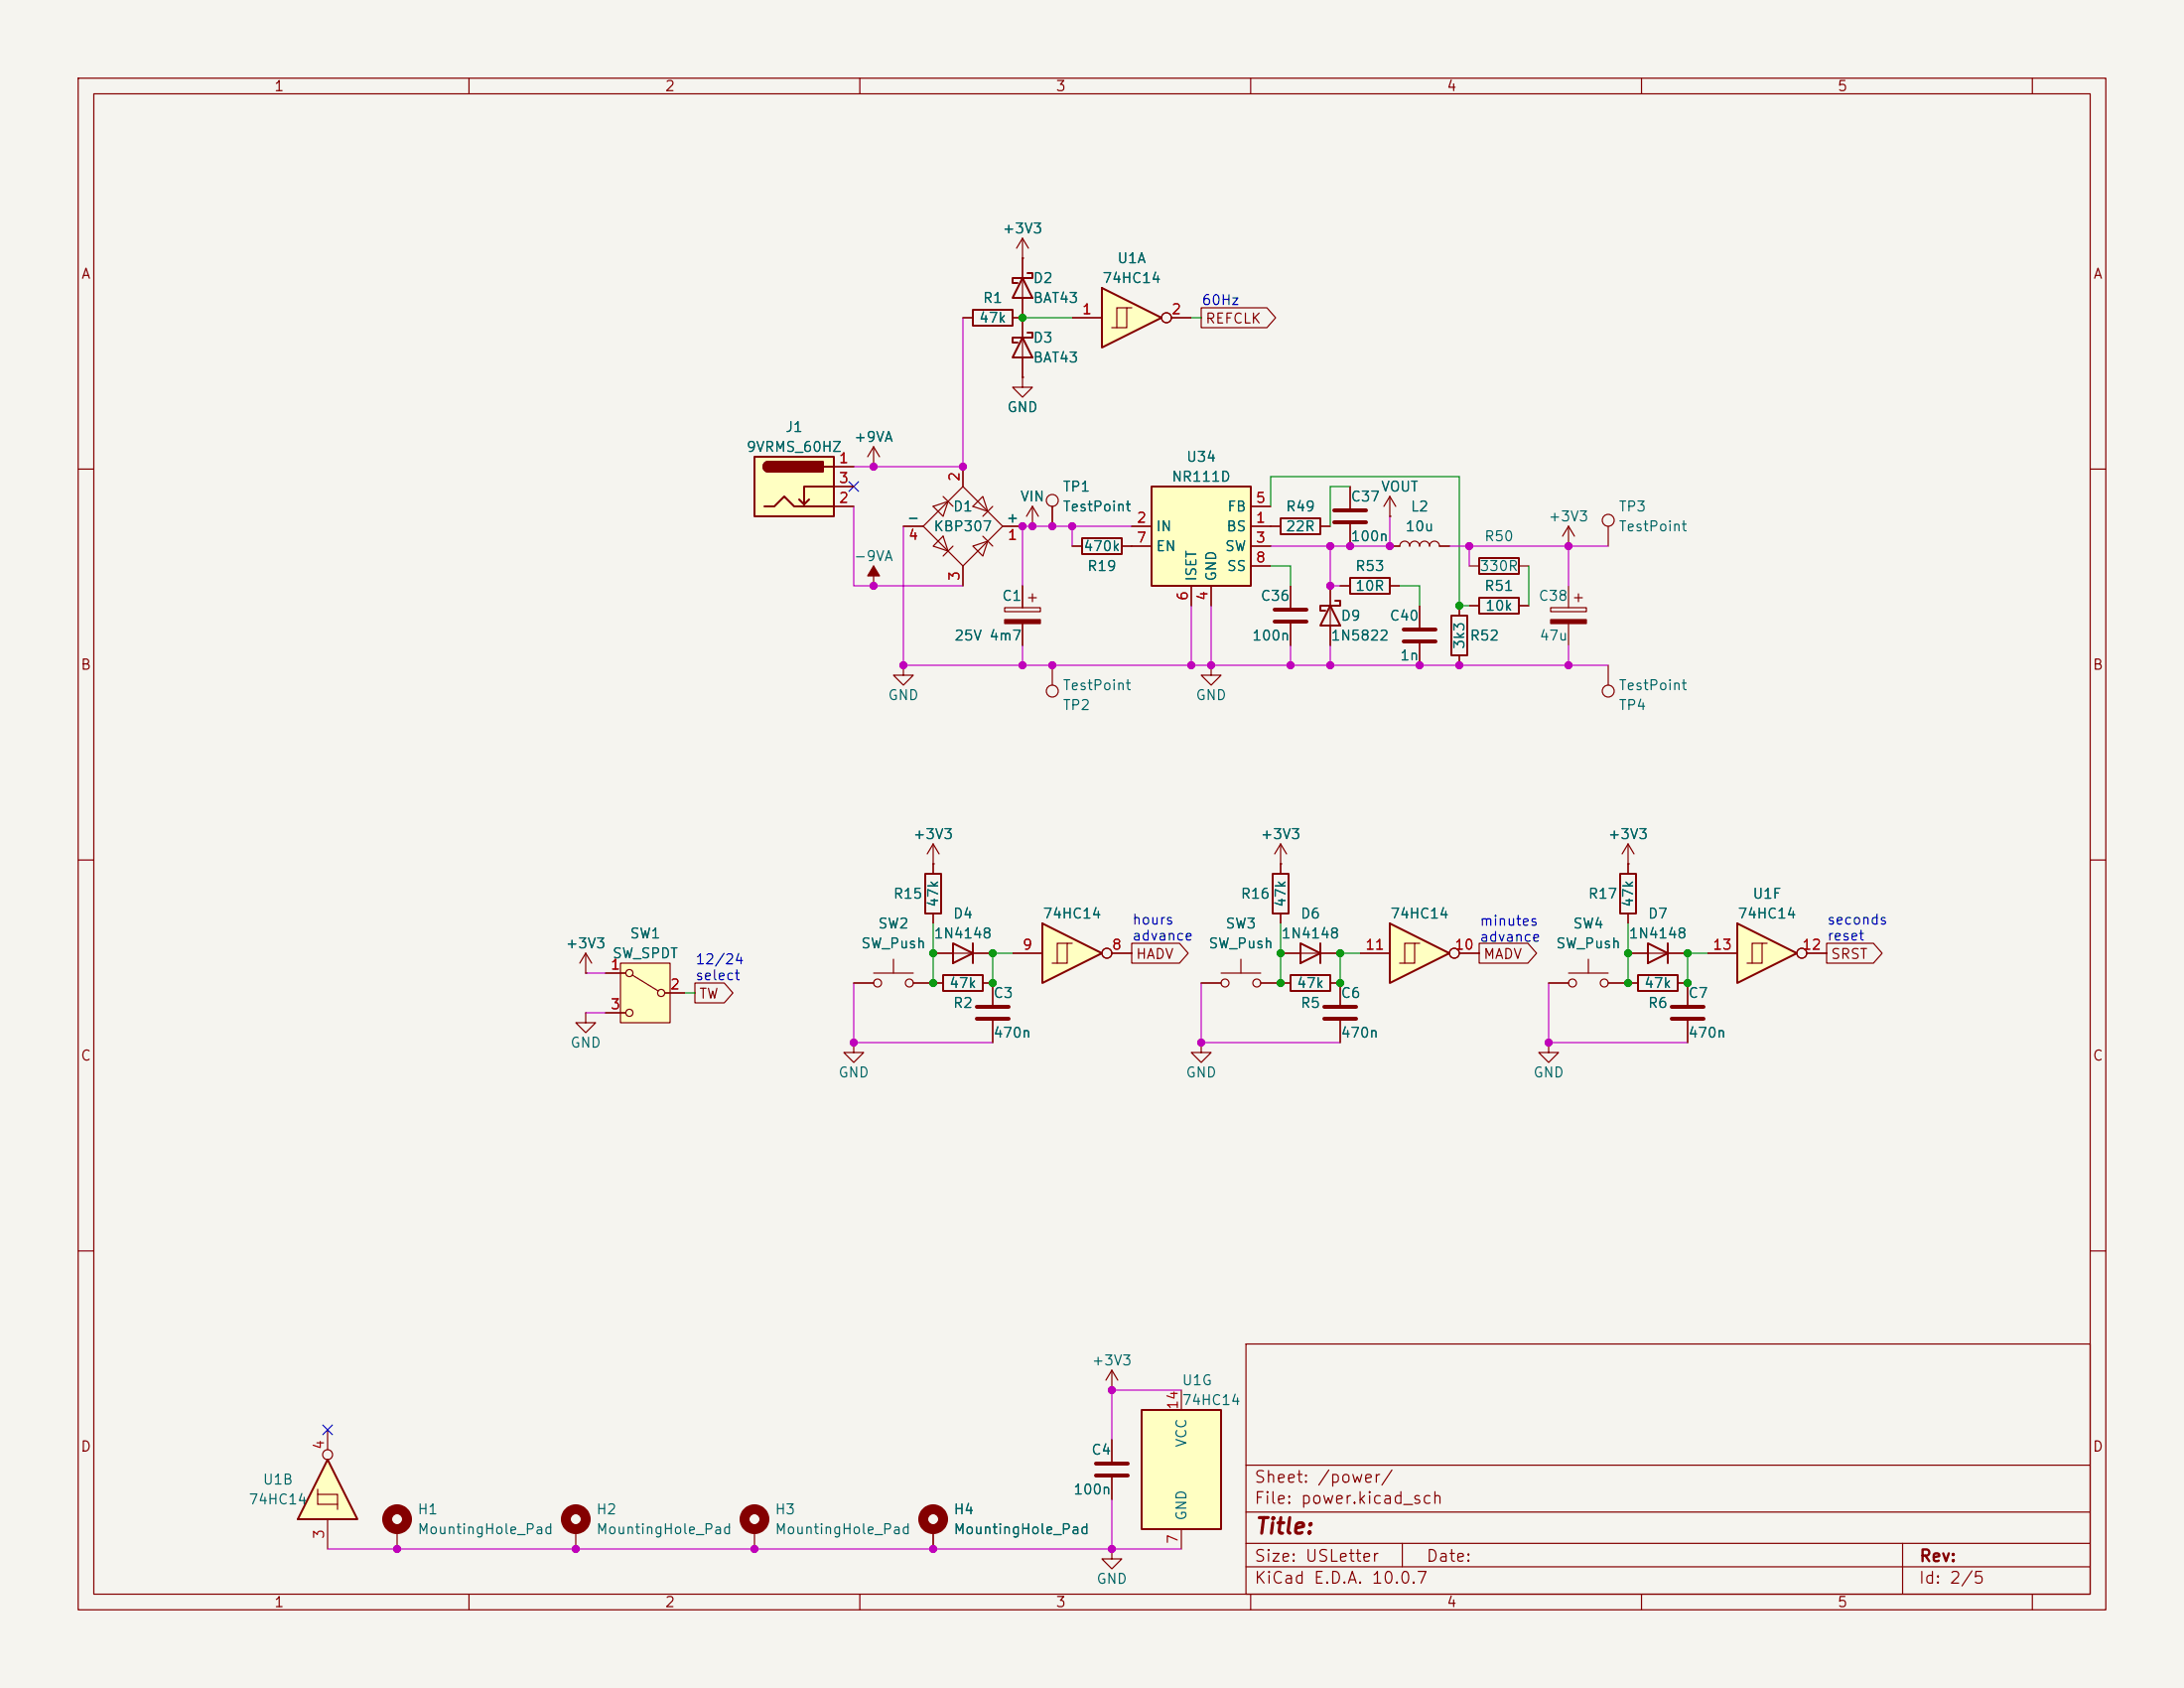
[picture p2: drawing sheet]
<svg xmlns="http://www.w3.org/2000/svg" width="279mm" height="216mm" viewBox="0 0 279 216" stroke-linecap="round" stroke-linejoin="round" font-family="sans-serif">
<path d="M0 0h279.4v215.9h-279.4z" fill="#f5f4ef" stroke="#f5f4ef" stroke-width=".13"/>
<g fill="none" stroke="#840000" stroke-width=".15">
<path d="M10 10h259.4v195.9h-259.4zM12 12h255.4v191.9h-255.4zM60 10v2M110 10v2M160 10v2M210 10v2M260 10v2M111.8 59.7h.1M111.8 57.2l-.8 1.2M111.8 57.2l.7 1.2M111.8 57.2v2.5M123.2 59.7v2.5"/>
<path d="M10 60h2M111.8 74.9h.1M111.8 72.4v2.5M115.6 67.3h2.5M119.4 64.8l1.9-.7-.7 1.9zM120.6 68.6l.7 1.9-1.9-.6zM120.6 63.5l1.3 1.3M121.9 69.9l-1.3 1.2M123.2 62.2l5.1 5.1-5.1 5.1-5.1-5.1zM123.2 72.4v2.5M124.5 69.9l1.9-.7-.7 1.9zM125.7 63.5l.7 1.9-1.9-.6z"/>
<path d="M125.7 68.6l1.3 1.3M127 64.8l-1.3 1.2M128.3 67.3h2.5M137.2 69.9h1.2M143.5 69.9h1.3M162.6 67.3h1.2M168.9 67.3h1.3M267.4 60h2M134.6 85.1v2.5M10 110h2M267.4 110h2M10 160h2"/>
<path d="M159.4 171.9h108v32h-108zM267.4 160h2M159.4 197.4h108M159.4 193.4h108M159.4 187.4h108M179.4 197.4v3M243.4 197.4v6.5M60 203.9v2M110 203.9v2M159.4 200.4h108M160 203.9v2M210 203.9v2"/>
<path d="M260 203.9v2"/>
<circle cx="134.6" cy="88.4" r=".76"/>
</g>
<path d="M138.4 68.8h5.1v2.1h-5.1zM163.8 66.3h5.1v2h-5.1z" fill="none" stroke="#840000" stroke-width=".25"/>
<path d="M111.8 72.4l.7 1.3h-1.5z" fill="#840000" stroke="#840000" stroke-width=".15"/>
<path d="M96.5 58.4h10.2v7.6h-10.2z" fill="#ffffc2"/>
<path d="M96.5 58.4h10.2v7.6h-10.2zM98.3 59.1a.64 .64 0 0 0-.6 .6 .64 .64 0 0 0 .6 .6M105.4 59.7h1.3M97.8 64.8h1.3l1.2-1.3 1.3 1.3h5.1M103.5 63.9l-.6 .6M106.7 62.2h-3.8v2.3l-.7-.6" fill="none" stroke="#840000" stroke-width=".25"/>
<g fill="#840000" stroke="#840000" stroke-width=".25">
<path d="M97.8 59.2l.5-.1v1.2a.63 .63 0 0 1-.6-.4 .63 .63 0 0 1 .1-.7z"/>
<path d="M98.3 59.1h7v1.2h-7z"/>
</g>
<g fill="none" stroke="#840000" stroke-width=".15">
<path d="M106.7 59.7h2.5M106.7 64.8h2.5M106.7 62.2h2.5M132.1 67.3h.1M132.1 64.8l-.8 1.2M132.1 64.8l.7 1.2M132.1 64.8v2.5M134.6 64.8v2.5M165.1 74.9v2.8M165.1 79.8v2.8M154.9 85.1v1.3h1.3l-1.3 1.2-1.2-1.2h1.2M154.9 85.1h.1"/>
<circle cx="134.6" cy="64" r=".76"/>
</g>
<path d="M163.1 78h4M163.1 79.5h4" fill="none" stroke="#840000" stroke-width=".51"/>
<path d="M147.3 62.2h12.7v12.7h-12.7z" fill="#ffffc2"/>
<path d="M124.5 39.6h5v2.1h-5zM130.8 43.2l1.3 2.5h-2.6zM131.4 42.5h.7v.7h-2.6v.6h.7M147.3 62.2h12.7v12.7h-12.7zM170.2 77.5l1.2 2.5h-2.5zM170.8 76.8h.6v.7h-2.5v.6h.6M172.7 73.9h5.1v2h-5.1z" fill="none" stroke="#840000" stroke-width=".25"/>
<g fill="none" stroke="#840000" stroke-width=".15">
<path d="M123.2 40.6h1.3M129.5 40.6h1.3v7.7M130.8 48.3v1.2h1.3l-1.3 1.3-1.3-1.3h1.3M130.8 48.3h.1M144.8 67.3h2.5M144.8 69.9h2.5M152.4 74.9v2.6M154.9 74.9v2.6M160 67.3h2.6M160 69.9h2.6M160 64.8h2.6M160 72.4h2.6"/>
<path d="M170.2 74.9v7.7M171.4 74.9h1.3M172.7 62.2v2.8M172.7 67.1v2.8M177.8 69.9h1.3a.64 .64 0 0 1 .6-.7 .64 .64 0 0 1 .6 .7 .64 .64 0 0 1 .7-.7 .64 .64 0 0 1 .6 .7 .64 .64 0 0 1 .6-.7 .64 .64 0 0 1 .7 .7 .64 .64 0 0 1 .6-.7 .64 .64 0 0 1 .6 .7h1.3M177.8 74.9h1.3M181.6 77.5v2.8M181.6 82.3v2.8M74.9 129.5v1.3h1.3l-1.3 1.3-1.2-1.3h1.2M74.9 129.5h.1M142.2 177.8h.1M142.2 175.3l-.7 1.2"/>
<path d="M142.2 175.3l.8 1.2M142.2 175.3v2.5M142.2 198.1v1.3h1.3l-1.3 1.3-1.2-1.3h1.2M142.2 198.1h.1"/>
</g>
<path d="M170.7 65.3h4.1M170.7 66.8h4.1M179.6 80.5h4M179.6 82h4" fill="none" stroke="#840000" stroke-width=".51"/>
<path d="M79.4 123.2h6.3v7.6h-6.3z" fill="#ffffc2"/>
<g fill="none" stroke="#840000" stroke-width=".15">
<path d="M128.5 77.7h4.6v.5h-4.6zM130.8 74.9v2.8M130.8 79.8v2.8M131.6 76.5h1M132.1 75.9v1.1M177.8 66h.1M177.8 63.5l-.8 1.3M177.8 63.5l.8 1.3M177.8 63.5v2.5M74.9 124.5h.1M74.9 121.9l-.7 1.3M74.9 121.9l.8 1.3"/>
<path d="M74.9 121.9v2.6M77.5 124.5h2.5M77.5 129.5h2.5M79.4 123.2h6.3v7.6h-6.3zM80.9 124.7l3.3 2M85.1 127h2.5M153.7 133.4v1.2h1.2l-1.2 1.3-1.3-1.3h1.3M153.7 133.4h.1M73.7 195.6v2.5M96.5 195.6v2.5M119.4 195.6v2.5M142.2 184.2v2.7"/>
<path d="M142.2 189v2.8"/>
<circle cx="80.5" cy="124.5" r=".46"/>
<circle cx="80.5" cy="129.5" r=".46"/>
<circle cx="84.6" cy="127" r=".46"/>
</g>
<g fill="none" stroke="#840000" stroke-width="1.3">
<circle cx="73.7" cy="194.3" r="1.27"/>
<circle cx="96.5" cy="194.3" r="1.27"/>
<circle cx="119.4" cy="194.3" r="1.27"/>
</g>
<path d="M140.2 187.2h4.1M140.2 188.7h4.1" fill="none" stroke="#840000" stroke-width=".51"/>
<path d="M128.5 79.2h4.6v.6h-4.6z" fill="#840000" stroke="#840000" stroke-width=".15"/>
<path d="M146 180.3h10.2v15.3h-10.2z" fill="#ffffc2"/>
<path d="M118.4 111.8h2v5h-2zM146 180.3h10.2v15.3h-10.2z" fill="none" stroke="#840000" stroke-width=".25"/>
<g fill="none" stroke="#840000" stroke-width=".15">
<path d="M115.6 85.1v1.3h1.2l-1.2 1.2-1.3-1.2h1.3M115.6 85.1h.1M119.4 110.5h.1M119.4 108v3.8M119.4 116.8v1.3M119.4 108l-.8 1.2M119.4 108l.7 1.2M109.2 133.4v1.2h1.3l-1.3 1.3-1.3-1.3h1.3M109.2 133.4h.1M109.2 125.7h2.6M111.8 124.5h5M114.3 122.7v1.8"/>
<path d="M116.8 125.7h2.6M151.1 177.8v2.5M50.8 195.6v2.5M151.1 195.6v2.5"/>
<circle cx="112.3" cy="125.7" r=".51"/>
<circle cx="116.3" cy="125.7" r=".51"/>
</g>
<circle cx="50.8" cy="194.3" r="1.27" fill="none" stroke="#840000" stroke-width="1.3"/>
<path d="M41.9 186.7l3.8 7.6h-7.6z" fill="#ffffc2"/>
<path d="M189.2 71.4h5.1v2h-5.1zM207.3 111.8h2v5h-2zM166.4 120.7l2.5 1.2-2.5 1.3zM168.9 120.7v2.5M210.8 120.7l2.6 1.2-2.6 1.3zM213.4 120.7v2.5M41.9 186.7l3.8 7.6h-7.6z" fill="none" stroke="#840000" stroke-width=".25"/>
<g fill="none" stroke="#840000" stroke-width=".15">
<path d="M188 72.4h1.2M194.3 72.4h1.3M200.7 69.9h.1M200.7 67.3l-.8 1.3M200.7 67.3l.7 1.3M200.7 67.3v2.6M205.7 67.3v2.6M205.7 85.1v2.5M208.3 110.5h.1M208.3 108l-.8 1.2M208.3 108l.7 1.2M208.3 108v3.8"/>
<path d="M208.3 116.8v1.3M163.8 121.9h7.6M208.3 121.9h7.6M40.6 190.5v.6h2.6v1.9M40.6 191.1v1.3h2.6M41.9 182.9v2.5M41.9 194.3v3.8"/>
<circle cx="205.7" cy="66.5" r=".76"/>
<circle cx="205.7" cy="88.4" r=".76"/>
<circle cx="41.9" cy="186.1" r=".63"/>
</g>
<path d="M141 36.8l7.6 3.8-7.6 3.9z" fill="#ffffc2"/>
<path d="M141 36.8l7.6 3.8-7.6 3.9zM189.2 76.5h5.1v2h-5.1zM162.8 111.8h2v5h-2z" fill="none" stroke="#840000" stroke-width=".25"/>
<g fill="none" stroke="#840000" stroke-width=".15">
<path d="M144.1 39.4h-1.2v2.5M144.8 39.4h-.7v2.5h-1.9M137.2 40.6h3.8M149.9 40.6h2.5M188 77.5h1.2M194.3 77.5h1.3M198.4 77.7h4.5v.5h-4.5zM200.7 74.9v2.8M200.7 79.8v2.8M201.4 76.5h1M201.9 75.9v1.1M163.8 110.5v1.3"/>
<path d="M163.8 116.8v1.3M171.4 125.7v2.8M171.4 130.6v2.8"/>
<circle cx="149.2" cy="40.6" r=".63"/>
</g>
<path d="M198.4 79.2h4.5v.6h-4.5z" fill="#840000" stroke="#840000" stroke-width=".15"/>
<path d="M169.4 128.8h4.1M169.4 130.3h4.1" fill="none" stroke="#840000" stroke-width=".51"/>
<path d="M177.8 118.1l7.6 3.8-7.6 3.8z" fill="#ffffc2"/>
<path d="M130.8 35.6l1.3 2.5h-2.6zM131.4 34.9h.7v.7h-2.6v.6h.7M185.7 78.7h2v5.1h-2zM177.8 118.1l7.6 3.8-7.6 3.8zM121.9 120.7l2.6 1.2-2.6 1.3zM124.5 120.7v2.5M165.1 124.7h5.1v2h-5.1zM209.5 124.7h5.1v2h-5.1z" fill="none" stroke="#840000" stroke-width=".25"/>
<g fill="none" stroke="#840000" stroke-width=".15">
<path d="M130.8 33h.1M130.8 30.5l-.8 1.3M130.8 30.5l.8 1.3M130.8 30.5v10.1M186.7 77.5v1.2M186.7 83.8v1.3M163.8 110.5h.1M163.8 108l-.7 1.2M163.8 108l.8 1.2M163.8 108v2.5M119.4 121.9h7.6M127 125.7v2.8"/>
<path d="M127 130.6v2.8M153.7 125.7h2.5M156.2 124.5h5.1M158.7 122.7v1.8M161.3 125.7h3.8M170.2 125.7h1.2M174 121.9h3.8M181 120.7h-1.3v2.5M181.6 120.7h-.6v2.5h-1.9M186.7 121.9h2.5M198.1 133.4v1.2h1.3l-1.3 1.3-1.3-1.3h1.3M198.1 133.4h.1"/>
<path d="M198.1 125.7h2.6M200.7 124.5h5M203.2 122.7v1.8M205.7 125.7h3.8M214.6 125.7h1.3v2.8M215.9 130.6v2.8"/>
<circle cx="156.7" cy="125.7" r=".51"/>
<circle cx="160.8" cy="125.7" r=".51"/>
<circle cx="186.1" cy="121.9" r=".63"/>
<circle cx="201.2" cy="125.7" r=".51"/>
<circle cx="205.2" cy="125.7" r=".51"/>
</g>
<path d="M125 128.8h4M125 130.3h4M213.9 128.8h4M213.9 130.3h4" fill="none" stroke="#840000" stroke-width=".51"/>
<path d="M133.3 118.1l7.7 3.8-7.7 3.8z" fill="#ffffc2"/>
<path d="M133.3 118.1l7.7 3.8-7.7 3.8zM120.6 124.7h5.1v2h-5.1z" fill="none" stroke="#840000" stroke-width=".25"/>
<g fill="none" stroke="#840000" stroke-width=".15">
<path d="M119.4 125.7h1.2M125.7 125.7h1.3M129.5 121.9h3.8M136.5 120.7h-1.2v2.5M137.2 120.7h-.7v2.5h-1.9M142.2 121.9h2.6"/>
<circle cx="141.6" cy="121.9" r=".63"/>
</g>
<path d="M222.2 118.1l7.7 3.8-7.7 3.8z" fill="#ffffc2"/>
<path d="M222.2 118.1l7.7 3.8-7.7 3.8z" fill="none" stroke="#840000" stroke-width=".25"/>
<g fill="none" stroke="#840000" stroke-width=".15">
<path d="M130.8 33h.1M130.8 33v2.6M130.8 38.1v5.1M153.7 39.4h8.4l1.1 1.2-1.1 1.3h-8.4zM106.7 59.7h2.5M111.8 59.7h.1M123.2 59.7v2.5M123.2 40.6h1.3M129.5 40.6h1.3M130.8 48.3h.1M130.8 45.7v2.6M137.2 40.6h3.8"/>
<path d="M149.9 40.6h2.5M106.7 64.8h2.5M106.7 62.2h2.5M115.6 67.3h2.5M123.2 72.4v2.5M128.3 67.3h2.5M130.8 74.9v2.8M130.8 79.8v2.8M132.1 67.3h.1M134.6 64.8v2.5M137.2 69.9h1.2M143.5 69.9h3.8"/>
<path d="M144.8 67.3h2.5M152.4 74.9v2.6M154.9 74.9v2.6M160 69.9h2.6M160 67.3h3.8M160 64.8h2.6M160 72.4h2.6M165.1 74.9v2.8M165.1 79.8v2.8M168.9 67.3h1.3M170.2 74.9v2.6M171.4 74.9h1.3"/>
<path d="M172.7 62.2v2.8M172.7 67.1v2.8M177.8 66h.1M177.8 69.9h1.3M177.8 74.9h1.3M181.6 77.5v2.8M184.1 69.9h1.3M186.7 77.5v1.2M188 77.5h1.2M194.3 77.5h1.3M170.2 80v2.6M181.6 82.3v2.8"/>
<path d="M186.7 83.8v1.3M119.4 110.5h.1M119.4 110.5v1.3M119.4 116.8v1.3M163.8 110.5h.1M163.8 110.5v1.3M163.8 116.8v1.3M208.3 110.5h.1M208.3 110.5v1.3M208.3 116.8v1.3M74.9 124.5h.1M77.5 124.5h2.5"/>
<path d="M77.5 129.5h2.5M85.1 127h2.5M88.9 125.7h3.8l1.1 1.3-1.1 1.3h-3.8zM109.2 125.7h2.6M116.8 125.7h3.8M119.4 121.9h2.5M124.5 121.9h2.5M125.7 125.7h1.3v2.8M127 130.6v2.8M129.5 121.9h3.8M142.2 121.9h2.6M144.8 120.6h6.1l1.1 1.3-1.1 1.3h-6.1z"/>
<path d="M153.7 125.7h2.5M161.3 125.7h3.8M163.8 121.9h2.6M168.9 121.9h2.5M170.2 125.7h1.2v2.8M171.4 130.6v2.8M174 121.9h3.8M186.7 121.9h2.5M189.2 120.6h6.3l1.1 1.3-1.1 1.3h-6.3zM198.1 125.7h2.6M205.7 125.7h3.8M208.3 121.9h2.5"/>
<path d="M213.4 121.9h2.5M214.6 125.7h1.3v2.8M215.9 130.6v2.8M218.4 121.9h3.8M225.4 120.7h-1.2v2.5M226.1 120.7h-.7v2.5h-1.9M231.1 121.9h2.6M233.7 120.6h6l1.1 1.3-1.1 1.3h-6zM119.4 195.6v2.5M142.2 184.2v2.7M142.2 189v2.8"/>
<circle cx="149.2" cy="40.6" r=".63"/>
<circle cx="141.6" cy="121.9" r=".63"/>
<circle cx="186.1" cy="121.9" r=".63"/>
<circle cx="230.5" cy="121.9" r=".63"/>
</g>
<g fill="none" stroke="#009600" stroke-width=".15">
<path d="M130.8 40.6h6.4M152.4 40.6h1.3M162.6 64.8v-3.8h24.1v16.5h1.3M162.6 72.4h2.5v2.5M172.7 62.2h-2.5v5.1M179.1 74.9h2.5v2.6M195.6 72.4v5.1M119.4 118.1v7.6M163.8 118.1v7.6M208.3 118.1v7.6M87.6 127h1.3M129.5 121.9h-2.5v3.8"/>
<path d="M174 121.9h-2.6v3.8M218.4 121.9h-2.5v3.8"/>
</g>
<g fill="none" stroke="#c200c2" stroke-width=".15">
<path d="M123.2 40.6v19.1h-14M109.2 64.8v10.1h14M115.6 67.3v17.8h90.1M137.2 67.3v2.6M144.8 67.3h-14v7.6M152.4 77.5v7.6M154.9 77.5v7.6M170.2 69.9v5h1.2M177.8 66v3.9h-15.2M185.4 69.9h20.3M188 69.9v2.5M200.7 69.9v5"/>
<path d="M130.8 82.6v2.5M165.1 82.6v2.5M170.2 82.6v2.5M200.7 82.6v2.5M74.9 129.5h2.6M74.9 124.5h2.6M109.2 125.7v7.7h17.8M153.7 125.7v7.7h17.7M198.1 125.7v7.7h17.8M151.1 177.8h-8.9v6.4M41.9 198.1h109.2M142.2 191.8v6.3"/>
</g>
<path d="M108.6 61.6l1.2 1.2M109.8 61.6l-1.2 1.2M41.3 182.3l1.2 1.2M42.5 182.3l-1.2 1.2" fill="none" stroke="#000084" stroke-width=".15"/>
<g fill="#c200c2" stroke="#c200c2" stroke-width=".13">
<circle cx="170.2" cy="74.9" r=".46"/>
<circle cx="186.7" cy="85.1" r=".46"/>
<circle cx="200.7" cy="85.1" r=".46"/>
<circle cx="200.7" cy="69.9" r=".46"/>
<circle cx="188" cy="69.9" r=".46"/>
<circle cx="198.1" cy="133.4" r=".46"/>
<circle cx="181.6" cy="85.1" r=".46"/>
<circle cx="170.2" cy="85.1" r=".46"/>
<circle cx="172.7" cy="69.9" r=".46"/>
<circle cx="170.2" cy="69.9" r=".46"/>
<circle cx="177.8" cy="69.9" r=".46"/>
<circle cx="154.9" cy="85.1" r=".46"/>
<circle cx="165.1" cy="85.1" r=".46"/>
<circle cx="152.4" cy="85.1" r=".46"/>
<circle cx="115.6" cy="85.1" r=".46"/>
<circle cx="123.2" cy="59.7" r=".46"/>
<circle cx="111.8" cy="59.7" r=".46"/>
<circle cx="134.6" cy="67.3" r=".46"/>
<circle cx="137.2" cy="67.3" r=".46"/>
<circle cx="134.6" cy="85.1" r=".46"/>
<circle cx="130.8" cy="85.1" r=".46"/>
<circle cx="142.2" cy="177.8" r=".46"/>
<circle cx="96.5" cy="198.1" r=".46"/>
<circle cx="73.7" cy="198.1" r=".46"/>
<circle cx="119.4" cy="198.1" r=".46"/>
<circle cx="142.2" cy="198.1" r=".46"/>
<circle cx="153.7" cy="133.4" r=".46"/>
<circle cx="109.2" cy="133.4" r=".46"/>
<circle cx="50.8" cy="198.1" r=".46"/>
<circle cx="130.8" cy="67.3" r=".46"/>
<circle cx="132.1" cy="67.3" r=".46"/>
<circle cx="111.8" cy="74.9" r=".46"/>
</g>
<g fill="#009600" stroke="#009600" stroke-width=".13">
<circle cx="186.7" cy="77.5" r=".46"/>
<circle cx="208.3" cy="121.9" r=".46"/>
<circle cx="215.9" cy="121.9" r=".46"/>
<circle cx="215.9" cy="125.7" r=".46"/>
<circle cx="208.3" cy="125.7" r=".46"/>
<circle cx="119.4" cy="121.9" r=".46"/>
<circle cx="119.4" cy="125.7" r=".46"/>
<circle cx="130.8" cy="40.6" r=".46"/>
<circle cx="171.4" cy="125.7" r=".46"/>
<circle cx="163.8" cy="121.9" r=".46"/>
<circle cx="171.4" cy="121.9" r=".46"/>
<circle cx="163.8" cy="125.7" r=".46"/>
<circle cx="127" cy="121.9" r=".46"/>
<circle cx="127" cy="125.7" r=".46"/>
</g>
<text font-size="2" fill="#840000" x="160.4" y="196.7">Title:</text>
<g font-size="1.5" fill="#840000">
<text x="160.4" y="190">Sheet: /power/</text>
<text x="160.4" y="192.7">File: power.kicad_sch</text>
<text x="160.4" y="202.9">KiCad E.D.A. 10.0.7</text>
<text x="160.4" y="200.1">Size: USLetter</text>
<text x="182.4" y="200.1">Date:</text>
<text x="245.4" y="202.9">Id: 2/5</text>
<text x="245.4" y="200.1">Rev:</text>
</g>
<g font-size="1.3" fill="#840000">
<text x="35" y="12">1</text>
<text x="85" y="12">2</text>
<text x="135" y="12">3</text>
<text x="185" y="12">4</text>
<text x="235" y="12">5</text>
<text x="10.3" y="36">A</text>
<text x="267.7" y="36">A</text>
<text x="154.1" y="41.7">REFCLK</text>
<text x="10.2" y="86">B</text>
<text x="267.6" y="86">B</text>
<text x="145.2" y="123">HADV</text>
<text x="189.7" y="123">MADV</text>
<text x="234.1" y="123">SRST</text>
<text x="89.3" y="128.1">TW</text>
<text x="10.2" y="136">C</text>
<text x="267.6" y="136">C</text>
<text x="10.2" y="186">D</text>
<text x="267.6" y="186">D</text>
<text x="35" y="205.9">1</text>
<text x="85" y="205.9">2</text>
<text x="135" y="205.9">3</text>
<text x="185" y="205.9">4</text>
<text x="235" y="205.9">5</text>
</g>
<g font-size="1.3" fill="#006464">
<text x="128.1" y="30.2">+3V3</text>
<text x="142.8" y="34">U1A</text>
<text x="125.1" y="41.6">47k</text>
<text x="125.6" y="39.1">R1</text>
<text x="132.1" y="36.5">D2</text>
<text x="132.1" y="39.1">BAT43</text>
<text x="140.9" y="36.5">74HC14</text>
<text x="132.1" y="44.1">D3</text>
<text x="132.1" y="46.7">BAT43</text>
<text x="128.7" y="53">GND</text>
<text x="95.4" y="58.1">9VRMS_60HZ</text>
<text x="100.4" y="55.6">J1</text>
<text x="109.2" y="56.8">+9VA</text>
<text x="151.7" y="59.4">U34</text>
<text x="121.8" y="65.7">D1</text>
<text x="130.4" y="64.5">VIN</text>
<text x="135.9" y="63.2">TP1</text>
<text x="135.9" y="65.7">TestPoint</text>
<text x="149.8" y="61.9">NR111D</text>
<text x="156.9" y="65.7">FB</text>
<text x="164.4" y="65.7">R49</text>
<text x="172.7" y="64.5">C37</text>
<text x="176.6" y="63.2">VOUT</text>
<text x="180.4" y="65.7">L2</text>
<text x="207" y="65.7">TP3</text>
<text x="115.9" y="67.2">-</text>
<text x="119.3" y="68.3">KBP307</text>
<text x="128.6" y="67.2">+</text>
<text x="138.5" y="70.8">470k</text>
<text x="147.8" y="68.3">IN</text>
<text x="147.8" y="70.8">EN</text>
<text x="156.6" y="70.8">SW</text>
<text x="156.8" y="68.3">BS</text>
<text x="164.4" y="68.3">22R</text>
<text x="172.7" y="69.5">100n</text>
<text x="179.7" y="68.3">10u</text>
<text x="189.8" y="69.5">R50</text>
<text x="198" y="67">+3V3</text>
<text x="207" y="68.3">TestPoint</text>
<text x="109.2" y="72.1">-9VA</text>
<text x="128.1" y="77.2">C1</text>
<text x="139" y="73.4">R19</text>
<text x="153.4" y="74.4" transform="rotate(-90 153.4 74.4)">ISET</text>
<text x="155.9" y="74.4" transform="rotate(-90 155.9 74.4)">GND</text>
<text x="156.9" y="73.4">SS</text>
<text x="161.2" y="77.2">C36</text>
<text x="173.3" y="73.4">R53</text>
<text x="173.3" y="75.9">10R</text>
<text x="189.2" y="73.4">330R</text>
<text x="189.8" y="75.9">R51</text>
<text x="196.7" y="77.2">C38</text>
<text x="122" y="82.2">25V 4m7</text>
<text x="160.1" y="82.2">100n</text>
<text x="170.2" y="82.2">1N5822</text>
<text x="171.4" y="79.7">D9</text>
<text x="177.7" y="79.7">C40</text>
<text x="187.7" y="83.1" transform="rotate(-90 187.7 83.1)">3k3</text>
<text x="187.9" y="82.2">R52</text>
<text x="189.9" y="78.4">10k</text>
<text x="196.9" y="82.2">47u</text>
<text x="113.5" y="89.9">GND</text>
<text x="135.9" y="88.6">TestPoint</text>
<text x="152.9" y="89.9">GND</text>
<text x="179" y="84.8">1n</text>
<text x="207" y="88.6">TestPoint</text>
<text x="135.9" y="91.1">TP2</text>
<text x="207" y="91.1">TP4</text>
<text x="116.7" y="107.6">+3V3</text>
<text x="161.2" y="107.6">+3V3</text>
<text x="205.6" y="107.6">+3V3</text>
<text x="112.2" y="119.1">SW2</text>
<text x="114.2" y="115.3">R15</text>
<text x="120.3" y="116.2" transform="rotate(-90 120.3 116.2)">47k</text>
<text x="121.8" y="117.8">D4</text>
<text x="133.3" y="117.8">74HC14</text>
<text x="156.7" y="119.1">SW3</text>
<text x="158.6" y="115.3">R16</text>
<text x="164.8" y="116.2" transform="rotate(-90 164.8 116.2)">47k</text>
<text x="166.3" y="117.8">D6</text>
<text x="177.8" y="117.8">74HC14</text>
<text x="201.1" y="119.1">SW4</text>
<text x="203.1" y="115.3">R17</text>
<text x="209.2" y="116.2" transform="rotate(-90 209.2 116.2)">47k</text>
<text x="210.7" y="117.8">D7</text>
<text x="222.2" y="117.8">74HC14</text>
<text x="224.1" y="115.3">U1F</text>
<text x="72.3" y="121.6">+3V3</text>
<text x="78.3" y="122.9">SW_SPDT</text>
<text x="80.5" y="120.3">SW1</text>
<text x="110.1" y="121.6">SW_Push</text>
<text x="119.4" y="120.3">1N4148</text>
<text x="154.5" y="121.6">SW_Push</text>
<text x="163.8" y="120.3">1N4148</text>
<text x="199" y="121.6">SW_Push</text>
<text x="208.3" y="120.3">1N4148</text>
<text x="121.3" y="126.7">47k</text>
<text x="121.8" y="129.2">R2</text>
<text x="127" y="128">C3</text>
<text x="165.8" y="126.7">47k</text>
<text x="166.3" y="129.2">R5</text>
<text x="171.4" y="128">C6</text>
<text x="210.2" y="126.7">47k</text>
<text x="210.7" y="129.2">R6</text>
<text x="215.9" y="128">C7</text>
<text x="72.9" y="134.3">GND</text>
<text x="127" y="133">470n</text>
<text x="171.4" y="133">470n</text>
<text x="215.9" y="133">470n</text>
<text x="107.2" y="138.1">GND</text>
<text x="151.6" y="138.1">GND</text>
<text x="196.1" y="138.1">GND</text>
<text x="139.6" y="175">+3V3</text>
<text x="151.1" y="177.5">U1G</text>
<text x="151.1" y="180">74HC14</text>
<text x="152.1" y="185.2" transform="rotate(-90 152.1 185.2)">VCC</text>
<text x="33.5" y="190.2">U1B</text>
<text x="137.2" y="191.5">100n</text>
<text x="139.5" y="186.4">C4</text>
<text x="31.7" y="192.7">74HC14</text>
<text x="53.3" y="194">H1</text>
<text x="53.3" y="196.5">MountingHole_Pad</text>
<text x="76.2" y="194">H2</text>
<text x="76.2" y="196.5">MountingHole_Pad</text>
<text x="99" y="194">H3</text>
<text x="99" y="196.5">MountingHole_Pad</text>
<text x="121.9" y="194">H4</text>
<text x="121.9" y="196.5">MountingHole_Pad</text>
<text x="152.1" y="194.6" transform="rotate(-90 152.1 194.6)">GND</text>
<text x="140.2" y="202.9">GND</text>
</g>
<g font-size="1.3" fill="#a90000">
<text x="138.3" y="40.5">1</text>
<text x="149.8" y="40.5">2</text>
<text x="107.2" y="59.6">1</text>
<text x="107.2" y="64.6">2</text>
<text x="107.2" y="62.1">3</text>
<text x="123.1" y="61.7" transform="rotate(-90 123.1 61.7)">2</text>
<text x="160.6" y="64.6">5</text>
<text x="116.1" y="69.4">4</text>
<text x="128.8" y="69.4">1</text>
<text x="145.3" y="67.2">2</text>
<text x="145.3" y="69.7">7</text>
<text x="160.6" y="67.2">1</text>
<text x="160.6" y="69.7">3</text>
<text x="123.1" y="74.4" transform="rotate(-90 123.1 74.4)">3</text>
<text x="152.3" y="76.9" transform="rotate(-90 152.3 76.9)">6</text>
<text x="154.8" y="76.9" transform="rotate(-90 154.8 76.9)">4</text>
<text x="160.6" y="72.3">8</text>
<text x="78" y="124.3">1</text>
<text x="130.7" y="121.8">9</text>
<text x="142.1" y="121.8">8</text>
<text x="174.6" y="121.8">11</text>
<text x="186" y="121.8">10</text>
<text x="219" y="121.8">13</text>
<text x="230.4" y="121.8">12</text>
<text x="78" y="129.4">3</text>
<text x="85.6" y="126.9">2</text>
<text x="41.8" y="185.5" transform="rotate(-90 41.8 185.5)">4</text>
<text x="151" y="180.4" transform="rotate(-90 151 180.4)">14</text>
<text x="41.8" y="196.9" transform="rotate(-90 41.8 196.9)">3</text>
<text x="151" y="197.6" transform="rotate(-90 151 197.6)">7</text>
</g>
<g font-size="1.3" fill="#0000c2">
<text x="153.6" y="39.3">60Hz</text>
<text x="144.8" y="118.6">hours</text>
<text x="189.2" y="118.7">minutes</text>
<text x="233.7" y="118.6">seconds</text>
<text x="88.9" y="123.7">12/24</text>
<text x="88.9" y="125.7">select</text>
<text x="144.8" y="120.6">advance</text>
<text x="189.2" y="120.8">advance</text>
<text x="233.7" y="120.6">reset</text>
</g>
</svg>
